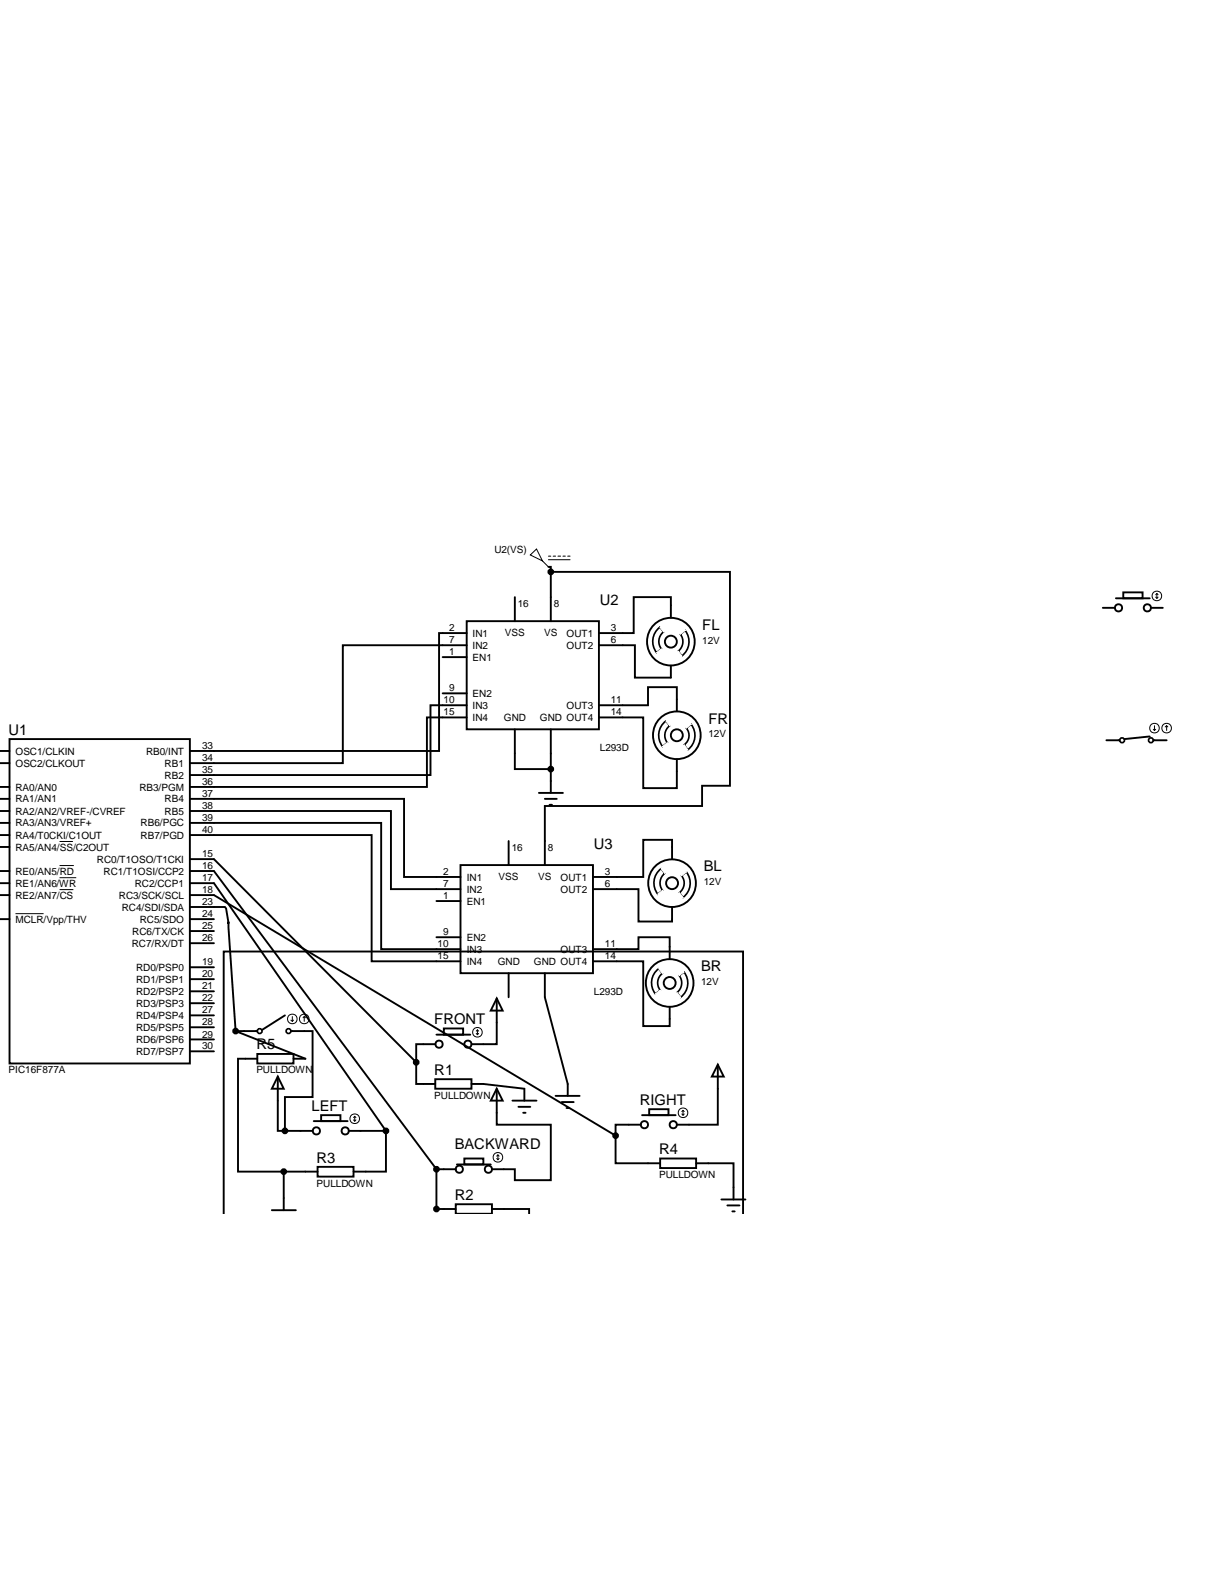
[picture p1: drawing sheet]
<svg xmlns="http://www.w3.org/2000/svg" width="216mm" height="279mm" viewBox="0 0 216 279" stroke-linecap="round" stroke-linejoin="round" font-family="sans-serif">
<g fill="none" stroke="#000" stroke-width=".34">
<path d="M78.7 114.7h-17.8v20.9h-22.9M78.7 112.5h-.7v21h-40M97.5 100.8h.4v.8M97.9 101.6h31.8v38.1h-4.9v3.6h-28v6.2M97.9 101.6v4.5M110.7 114.7h2.1v5.7h6.4M119.2 107.6v-1.5h-6.6v6.4h-1.9M196 108h2.1M198.3 106.3h6M199.6 105.3h3.4v1h-3.4zM204.5 108h2.1M78.7 127.5h-2.8v12.4h-37.9"/>
<path d="M78.7 125.3h-2.2v12.5h-38.5M91.5 133.9v2.8h6.4M97.9 133.9v4.9M110.7 127.5h3.6v12.6h6v-3M120.3 124.3v-2.2h-5.2v3.2h-4.4M196.6 131.6h2.4M204.3 130.9l-4.5 .5M204.9 131.6h2.4M38 142h33.8v13.9h5.8M38 144.1h31.5v13.9h8.1M38 146.3h29.7v22.4h9.9M38 148.4h28v22.5h11.6"/>
<path d="M38 152.7l36 36.1M38 154.8l39.6 53M38 157l30.6 44M38 159.1l71.4 42.7M109.6 158h3.9v5.8h5.9v-.4M119.4 150.5v-1.2h-5.1v6.6h-4.7M38 161.2h2l.2 .3 .4 2.5h-.2h.2l1.3 19.3M88.3 177.5l1 2.1h-2.1zM88.3 177.5v8.1h-4.5M96.8 177.2l4.1 15.5M109.6 170.9h4.7v11.5h4.7v-1.3M119 168.3v-1.7h-5.5v2.1h-3.9"/>
<path d="M41.9 183.3l12.4 4.9M41.9 183.3h1.5M43.6 188.2h-1.3v20h8.1M49.4 195.6v5.4h1.2M54.1 183.3h1.4v11.7h-4.9v6M74 188.8v3.9h3.3M77.3 191.8h6.5v1.7h-6.5zM77.3 185.6h-3.3v3.2M77.6 183.9h6M78.9 182.8h3.4v1.1h-3.4zM83.8 192.7h2.1l7.3 .8v2.1M88.3 197.8v2.1h9.6v9.9h-6.4v-2h-2"/>
<path d="M91.1 195.6h4.2M92.1 196.7h2.1M93 197.8h.4M111.7 199.9h-2.3v1.9M127.6 193.5v6.4h-5.2M50.4 208.2h3.9M50.4 208.2v4.7M50.6 201h2.8M64.1 201h4.5M68.6 201v7.2h-3.6M77.6 207.8v7.1h1.3M77.6 207.8h1.3"/>
<path d="M89.5 214.9h4.5v.8M109.4 201.8v5h5.7M125.9 206.8h4.4v4.2"/>
<circle cx="119.2" cy="114" r="4.2"/>
<circle cx="119.2" cy="114" r="1.06"/>
<circle cx="198.7" cy="108" r=".64"/>
<circle cx="203.9" cy="108" r=".64"/>
<circle cx="78" cy="185.6" r=".64"/>
<circle cx="83.1" cy="185.6" r=".64"/>
</g>
<g fill="none" stroke="#000" stroke-width=".18">
<path d="M205.4 106.1l.2 .2M205.6 105.5v.8M205.6 105.5l-.2 .2M205.6 105.5l.2 .2M205.8 106.1l-.2 .2M204.9 129.6l.2 .2M205.1 129v.8M205.4 129.6l-.3 .2M207.3 129l-.2 .2M207.3 129l.2 .2M207.3 129v.8M84.6 183.7l.2 .2"/>
<path d="M84.8 183v.9M84.8 183l-.2 .3M84.8 183l.2 .3M85 183.7l-.2 .2"/>
<circle cx="205.6" cy="105.9" r=".86"/>
<circle cx="205.1" cy="129.4" r=".86"/>
<circle cx="207.3" cy="129.4" r=".86"/>
<circle cx="84.8" cy="183.5" r=".86"/>
</g>
<g fill="none" stroke="#000" stroke-width=".3">
<circle cx="199.4" cy="131.6" r=".43"/>
<circle cx="204.5" cy="131.6" r=".43"/>
</g>
<g fill="#fff" stroke="#000" stroke-width=".3">
<path d="M120.9 112.7l.9-.6a3.2 3.2 0 0 1-.6 4.5l-.7-.9a2.16 2.16 0 0 0 .4-3z"/>
<path d="M116.8 111.9l.5-.4 .6 .8a2.16 2.16 0 0 0-.4 3l-.8 .7a3.2 3.2 0 0 1 .1-4.1z"/>
</g>
<g fill="#fff" stroke="#fff" stroke-width=".18">
<path d="M116.7 116l.8-.7a2.11 2.11 0 0 0 3 .4l.7 .9a3.2 3.2 0 0 1-4.5-.6z"/>
<path d="M117.3 111.5a3.2 3.2 0 0 1 4.5 .6l-.9 .6a2.11 2.11 0 0 0-3-.4z"/>
</g>
<g fill="none" stroke="#000" stroke-width=".34">
<path d="M78.7 112.5h4.2M78.7 114.7h4.2M78.7 116.8h4.2M82.9 110.4h23.5v19.2h-23.5zM91.5 106.1v4.3M97.9 106.1v4.3M106.4 112.5h4.3M106.4 114.7h4.3M119.2 107.6v2.2M119.2 118.3v2.1M0 139.9h1.7M0 133.5h1.7"/>
<path d="M0 135.6h1.7M1.7 131.4h32v57.6h-32zM33.7 139.9h4.3M33.7 133.5h4.3M33.7 135.6h4.3M33.7 137.8h4.3M78.7 125.3h4.2M78.7 127.5h4.2M78.7 123.2h4.2M91.5 129.6v4.3M97.9 129.6v4.3M97.9 138.8v2.1"/>
<path d="M106.4 125.3h4.3M106.4 127.5h4.3M0 142h1.7M0 144.1h1.7M0 148.4h1.7M0 150.5h1.7M0 154.8h1.7M0 157h1.7M0 159.1h1.7M0 146.3h1.7M33.7 142h4.3M33.7 144.1h4.3"/>
<path d="M33.7 148.4h4.3M33.7 154.8h4.3M33.7 157h4.3M33.7 159.1h4.3M33.7 146.3h4.3M33.7 152.7h4.3M95.8 140.9h4.2M96.8 142h2.1M97.7 143h.4M0 163.4h1.7M33.7 171.9h4.3M33.7 174h4.3"/>
<path d="M33.7 178.3h4.3M33.7 176.2h4.3M33.7 167.6h4.3M33.7 165.5h4.3M33.7 163.4h4.3M33.7 161.2h4.3M33.7 186.9h4.3M33.7 184.7h4.3M33.7 182.6h4.3M33.7 180.5h4.3"/>
<circle cx="120.3" cy="130.7" r="4.2"/>
<circle cx="120.3" cy="130.7" r="1.06"/>
</g>
<g fill="none" stroke="#000" stroke-width=".18">
<path d="M94.2 98.6l1.1-1 1.1 2.1zM96.4 99.7l1.1 1.1M97.5 98.8h.4M97.5 99.5h3.8M98.3 98.8h.4M99.1 98.8h.5M100 98.8h.5M100.9 98.8h.4M10.6 149.6h2.4M10.6 153.8h2.5M10.6 156h2.9M10.6 158.1h2.4"/>
<path d="M2.8 162.4h4.9"/>
</g>
<circle cx="97.9" cy="136.7" r=".43" fill="#000" stroke="#000" stroke-width=".34"/>
<g fill="#fff" stroke="#000" stroke-width=".3">
<path d="M122 129.4l.8-.7a3.2 3.2 0 0 1-.6 4.6l-.6-.9a2.03 2.03 0 0 0 .4-3z"/>
<path d="M117.8 128.6l.5-.5 .7 .9a2.12 2.12 0 0 0-.4 3l-.9 .7a3.2 3.2 0 0 1 .1-4.1z"/>
</g>
<g fill="#fff" stroke="#fff" stroke-width=".18">
<path d="M117.7 132.7l.9-.7a2.08 2.08 0 0 0 3 .4l.6 .9a3.2 3.2 0 0 1-4.5-.6z"/>
<path d="M118.3 128.1a3.2 3.2 0 0 1 4.5 .6l-.8 .7a2.07 2.07 0 0 0-3-.4z"/>
</g>
<g fill="none" stroke="#000" stroke-width=".34">
<path d="M120.3 124.3v2.1M120.3 135v2.1M77.6 155.9h4.2M77.6 158h4.2M81.8 153.8h23.6v19.2h-23.6zM90.4 149.5v4.3M96.8 149.5v4.3M105.4 155.9h4.2M105.4 158h4.2M77.6 168.7h4.2M77.6 170.9h4.2M77.6 160.1h4.2"/>
<path d="M77.6 166.6h4.2M90.4 173v4.2M96.8 173v4.2M105.4 168.7h4.2M105.4 170.9h4.2M55.8 199.3h6M57.1 198.2h3.4v1.1h-3.4zM88.3 193.5l1 2.1h-2.1zM88.3 193.5v4.3M111.7 199.9h2.2M114.1 198.2h6M115.4 197.1h3.4v1.1h-3.4z"/>
<path d="M120.3 199.9h2.1M53.4 201h2.1M62 201h2.1M78.9 207.8h2.1M78.9 214.9h2.1M81 215.7v-1.7h6.4v1.7M81.2 207h6M82.5 205.9h3.4v1.1h-3.4zM87.4 207.8h2.1M87.4 214.9h2.1"/>
<circle cx="119.4" cy="157" r="4.2"/>
<circle cx="119.4" cy="157" r="1.06"/>
<circle cx="114.5" cy="199.9" r=".64"/>
<circle cx="119.6" cy="199.9" r=".64"/>
<circle cx="56.2" cy="201" r=".64"/>
<circle cx="61.3" cy="201" r=".64"/>
<circle cx="81.6" cy="207.8" r=".64"/>
<circle cx="86.8" cy="207.8" r=".64"/>
</g>
<g fill="none" stroke="#000" stroke-width=".18">
<path d="M62.8 199.1l.2 .2M63 198.4v.9M63 198.4l-.2 .2M63 198.4l.2 .2M63.2 199.1l-.2 .2M121.2 198l.2 .2M121.4 197.4v.8M121.4 197.4l-.2 .2M121.4 197.4l.2 .2M121.6 198l-.2 .2M88.3 205.9l.2 .2M88.5 205.3v.8"/>
<path d="M88.5 205.3l-.2 .2M88.5 205.3l.2 .2M88.7 205.9l-.2 .2"/>
<circle cx="63" cy="198.8" r=".86"/>
<circle cx="121.4" cy="197.8" r=".86"/>
<circle cx="88.5" cy="205.7" r=".86"/>
</g>
<circle cx="77.5" cy="214.9" r=".43" fill="#000" stroke="#000" stroke-width=".34"/>
<g fill="#fff" stroke="#000" stroke-width=".3">
<path d="M121.1 155.7l.9-.7a3.2 3.2 0 0 1-.6 4.5l-.7-.8a2.12 2.12 0 0 0 .4-3z"/>
<path d="M117 154.8l.5-.4 .6 .8a2.16 2.16 0 0 0-.4 3l-.8 .7a3.2 3.2 0 0 1 .1-4.1z"/>
</g>
<g fill="#fff" stroke="#fff" stroke-width=".18">
<path d="M116.9 158.9l.8-.7a2.11 2.11 0 0 0 3 .5l.7 .8a3.2 3.2 0 0 1-4.5-.6z"/>
<path d="M117.5 154.4a3.2 3.2 0 0 1 4.5 .6l-.9 .7a2.11 2.11 0 0 0-3-.5z"/>
</g>
<g fill="none" stroke="#000" stroke-width=".34">
<path d="M119.4 150.5v2.2M119.4 161.2v2.2"/>
<circle cx="119" cy="174.7" r="4.2"/>
<circle cx="119" cy="174.7" r="1.06"/>
</g>
<g fill="#fff" stroke="#000" stroke-width=".3">
<path d="M120.7 173.4l.8-.6a3.2 3.2 0 0 1-.6 4.4l-.6-.8a2.16 2.16 0 0 0 .4-3z"/>
<path d="M116.6 172.6l.5-.4 .6 .8a2.1 2.1 0 0 0-.4 3l-.8 .7a3.2 3.2 0 0 1 .1-4.1z"/>
</g>
<g fill="#fff" stroke="#fff" stroke-width=".18">
<path d="M116.5 176.7l.8-.7a2.11 2.11 0 0 0 3 .4l.6 .8a3.1 3.1 0 0 1-4.4-.5z"/>
<path d="M117.1 172.2a3.1 3.1 0 0 1 4.4 .6l-.8 .6a2.07 2.07 0 0 0-3-.4z"/>
</g>
<g fill="none" stroke="#000" stroke-width=".34">
<path d="M119 168.3v2.1M119 179v2.1M43.4 183.3h2.3M43.6 188.2h2.1M45.7 187.3h6.5v1.7h-6.5zM49.4 191.3l1 2.2h-2.1zM49.4 191.3v4.3M50.6 180.5l-4 2.5M51.7 183.3h2.4M52.2 188.2h2.1M98.7 194.8h4.3M99.8 195.9h2.1"/>
<path d="M100.7 196.9h.4M100.9 192.7v2.1M127.6 189.2l1 2.1h-2.1zM127.6 189.2v4.3M39.8 215.7v-46.6h92.2v46.6M48.3 215.1h4.3M50.4 212.9v2.2M54.3 208.2h2.1M56.4 207.4h6.4v1.7h-6.4zM62.8 208.2h2.2M115.1 206.8h2.2M117.3 205.9h6.4v1.7h-6.4z"/>
<path d="M123.7 206.8h2.2M128.2 213.2h4.3M129.2 214.2h2.2M130.1 215.3h.5M130.3 211v2.2"/>
</g>
<g fill="#000" stroke="#000" stroke-width=".34">
<circle cx="97.9" cy="101.6" r=".43"/>
<circle cx="41.9" cy="183.3" r=".43"/>
<circle cx="74" cy="188.8" r=".43"/>
<circle cx="50.4" cy="208.2" r=".43"/>
<circle cx="50.6" cy="201" r=".43"/>
<circle cx="68.6" cy="201" r=".43"/>
<circle cx="77.5" cy="207.8" r=".43"/>
<circle cx="109.4" cy="201.8" r=".43"/>
</g>
<g fill="none" stroke="#000" stroke-width=".3">
<circle cx="46.1" cy="183.3" r=".43"/>
<circle cx="51.3" cy="183.3" r=".43"/>
</g>
<g fill="none" stroke="#000" stroke-width=".18">
<path d="M51.7 181.3l.2 .2M51.9 180.7v.8M52.2 181.3l-.3 .2M54.1 180.7l-.3 .2M54.1 180.7l.2 .2M54.1 180.7v.8"/>
<circle cx="51.9" cy="181.1" r=".86"/>
<circle cx="54" cy="181.1" r=".86"/>
</g>
<g font-size="2.6">
<text x="106.6" y="107.5">U2</text>
<text x="124.8" y="112">FL</text>
<text x="1.5" y="130.6">U1</text>
<text x="125.9" y="128.6">FR</text>
<text x="105.5" y="150.8">U3</text>
<text x="125.1" y="154.9">BL</text>
<text x="124.6" y="172.6">BR</text>
<text x="77.2" y="182">FRONT</text>
<text x="45.6" y="186.5">R5</text>
<text x="77.2" y="191.1">R1</text>
<text x="55.4" y="197.4">LEFT</text>
<text x="113.7" y="196.4">RIGHT</text>
<text x="56.3" y="206.6">R3</text>
<text x="80.8" y="204.3">BACKWARD</text>
<text x="117.1" y="205.1">R4</text>
<text x="80.8" y="213.3">R2</text>
</g>
<g font-size="1.8">
<text x="87.8" y="98.2">U2(VS)</text>
<text x="92" y="107.9">16</text>
<text x="98.4" y="107.9">8</text>
<text x="79.8" y="112.2">2</text>
<text x="84" y="113.2">IN1</text>
<text x="89.7" y="113.1">VSS</text>
<text x="96.7" y="113.1">VS</text>
<text x="100.7" y="113.2">OUT1</text>
<text x="108.5" y="112.2">3</text>
<text x="79.8" y="114.3">7</text>
<text x="79.8" y="116.5">1</text>
<text x="84" y="115.3">IN2</text>
<text x="84" y="117.4">EN1</text>
<text x="100.7" y="115.3">OUT2</text>
<text x="108.5" y="114.3">6</text>
<text x="124.8" y="114.4">12V</text>
<text x="78.8" y="125">10</text>
<text x="79.8" y="122.9">9</text>
<text x="84" y="126">IN3</text>
<text x="84" y="123.9">EN2</text>
<text x="100.7" y="126">OUT3</text>
<text x="108.5" y="125">11</text>
<text x="78.8" y="127.2">15</text>
<text x="84" y="128.1">IN4</text>
<text x="89.5" y="128.2">GND</text>
<text x="95.9" y="128.2">GND OUT4</text>
<text x="108.5" y="127.2">14</text>
<text x="125.9" y="131.1">12V</text>
<text x="2.8" y="134.1">OSC1/CLKIN</text>
<text x="2.8" y="136.3">OSC2/CLKOUT</text>
<text x="26" y="134.1">RB0/INT</text>
<text x="29.3" y="136.3">RB1</text>
<text x="35.9" y="137.4">35</text>
<text x="35.9" y="135.3">34</text>
<text x="35.9" y="133.1">33</text>
<text x="106.6" y="133.6">L293D</text>
<text x="2.8" y="140.5">RA0/AN0</text>
<text x="2.8" y="142.6">RA1/AN1</text>
<text x="24.8" y="140.5">RB3/PGM</text>
<text x="29.3" y="142.6">RB4</text>
<text x="29.3" y="138.4">RB2</text>
<text x="35.9" y="143.8">38</text>
<text x="35.9" y="141.6">37</text>
<text x="35.9" y="139.5">36</text>
<text x="2.8" y="144.8">RA2/AN2/VREF-/CVREF</text>
<text x="2.8" y="149.1">RA4/T0CKI/C1OUT</text>
<text x="2.8" y="146.9">RA3/AN3/VREF+</text>
<text x="25" y="149.1">RB7/PGD</text>
<text x="25" y="146.9">RB6/PGC</text>
<text x="29.3" y="144.8">RB5</text>
<text x="35.9" y="148.1">40</text>
<text x="35.9" y="145.9">39</text>
<text x="2.8" y="151.2">RA5/AN4/SS/C2OUT</text>
<text x="2.8" y="155.4">RE0/AN5/RD</text>
<text x="17.2" y="153.3">RC0/T1OSO/T1CKI</text>
<text x="18.4" y="155.4">RC1/T1OSI/CCP2</text>
<text x="35.9" y="154.5">16</text>
<text x="35.9" y="152.4">15</text>
<text x="78.7" y="155.5">2</text>
<text x="90.9" y="151.3">16</text>
<text x="97.4" y="151.3">8</text>
<text x="107.5" y="155.5">3</text>
<text x="2.8" y="157.6">RE1/AN6/WR</text>
<text x="2.8" y="159.7">RE2/AN7/CS</text>
<text x="21.1" y="159.7">RC3/SCK/SCL</text>
<text x="21.6" y="161.8">RC4/SDI/SDA</text>
<text x="24" y="157.6">RC2/CCP1</text>
<text x="35.9" y="156.6">17</text>
<text x="35.9" y="158.8">18</text>
<text x="35.9" y="160.9">23</text>
<text x="78.7" y="157.7">7</text>
<text x="78.7" y="159.8">1</text>
<text x="82.9" y="156.5">IN1</text>
<text x="82.9" y="158.7">IN2</text>
<text x="82.9" y="160.8">EN1</text>
<text x="88.6" y="156.4">VSS</text>
<text x="95.6" y="156.4">VS</text>
<text x="99.6" y="156.5">OUT1</text>
<text x="99.6" y="158.7">OUT2</text>
<text x="107.5" y="157.7">6</text>
<text x="125.1" y="157.3">12V</text>
<text x="2.8" y="164">MCLR/Vpp/THV</text>
<text x="23.5" y="166.1">RC6/TX/CK</text>
<text x="24.8" y="164">RC5/SDO</text>
<text x="35.9" y="167.3">26</text>
<text x="35.9" y="165.1">25</text>
<text x="35.9" y="163">24</text>
<text x="78.7" y="166.2">9</text>
<text x="82.9" y="167.2">EN2</text>
<text x="23.4" y="168.3">RC7/RX/DT</text>
<text x="24.2" y="172.6">RD0/PSP0</text>
<text x="35.9" y="171.6">19</text>
<text x="35.9" y="173.7">20</text>
<text x="77.8" y="168.4">10</text>
<text x="77.8" y="170.5">15</text>
<text x="82.9" y="169.3">IN3</text>
<text x="82.9" y="171.5">IN4</text>
<text x="88.4" y="171.6">GND</text>
<text x="94.9" y="171.6">GND OUT4</text>
<text x="99.6" y="169.3">OUT3</text>
<text x="107.5" y="168.4">11</text>
<text x="107.5" y="170.5">14</text>
<text x="24.2" y="174.7">RD1/PSP1</text>
<text x="24.2" y="178.9">RD3/PSP3</text>
<text x="24.2" y="176.8">RD2/PSP2</text>
<text x="35.9" y="178">22</text>
<text x="35.9" y="175.9">21</text>
<text x="105.5" y="176.9">L293D</text>
<text x="124.6" y="175">12V</text>
<text x="24.2" y="185.4">RD6/PSP6</text>
<text x="24.2" y="183.2">RD5/PSP5</text>
<text x="24.2" y="181.1">RD4/PSP4</text>
<text x="35.9" y="184.4">29</text>
<text x="35.9" y="182.2">28</text>
<text x="35.9" y="180.1">27</text>
<text x="1.5" y="190.8">PIC16F877A</text>
<text x="24.2" y="187.5">RD7/PSP7</text>
<text x="35.9" y="186.5">30</text>
<text x="45.6" y="190.8">PULLDOWN</text>
<text x="77.2" y="195.3">PULLDOWN</text>
<text x="117.1" y="209.4">PULLDOWN</text>
<text x="56.3" y="210.9">PULLDOWN</text>
</g>
</svg>
